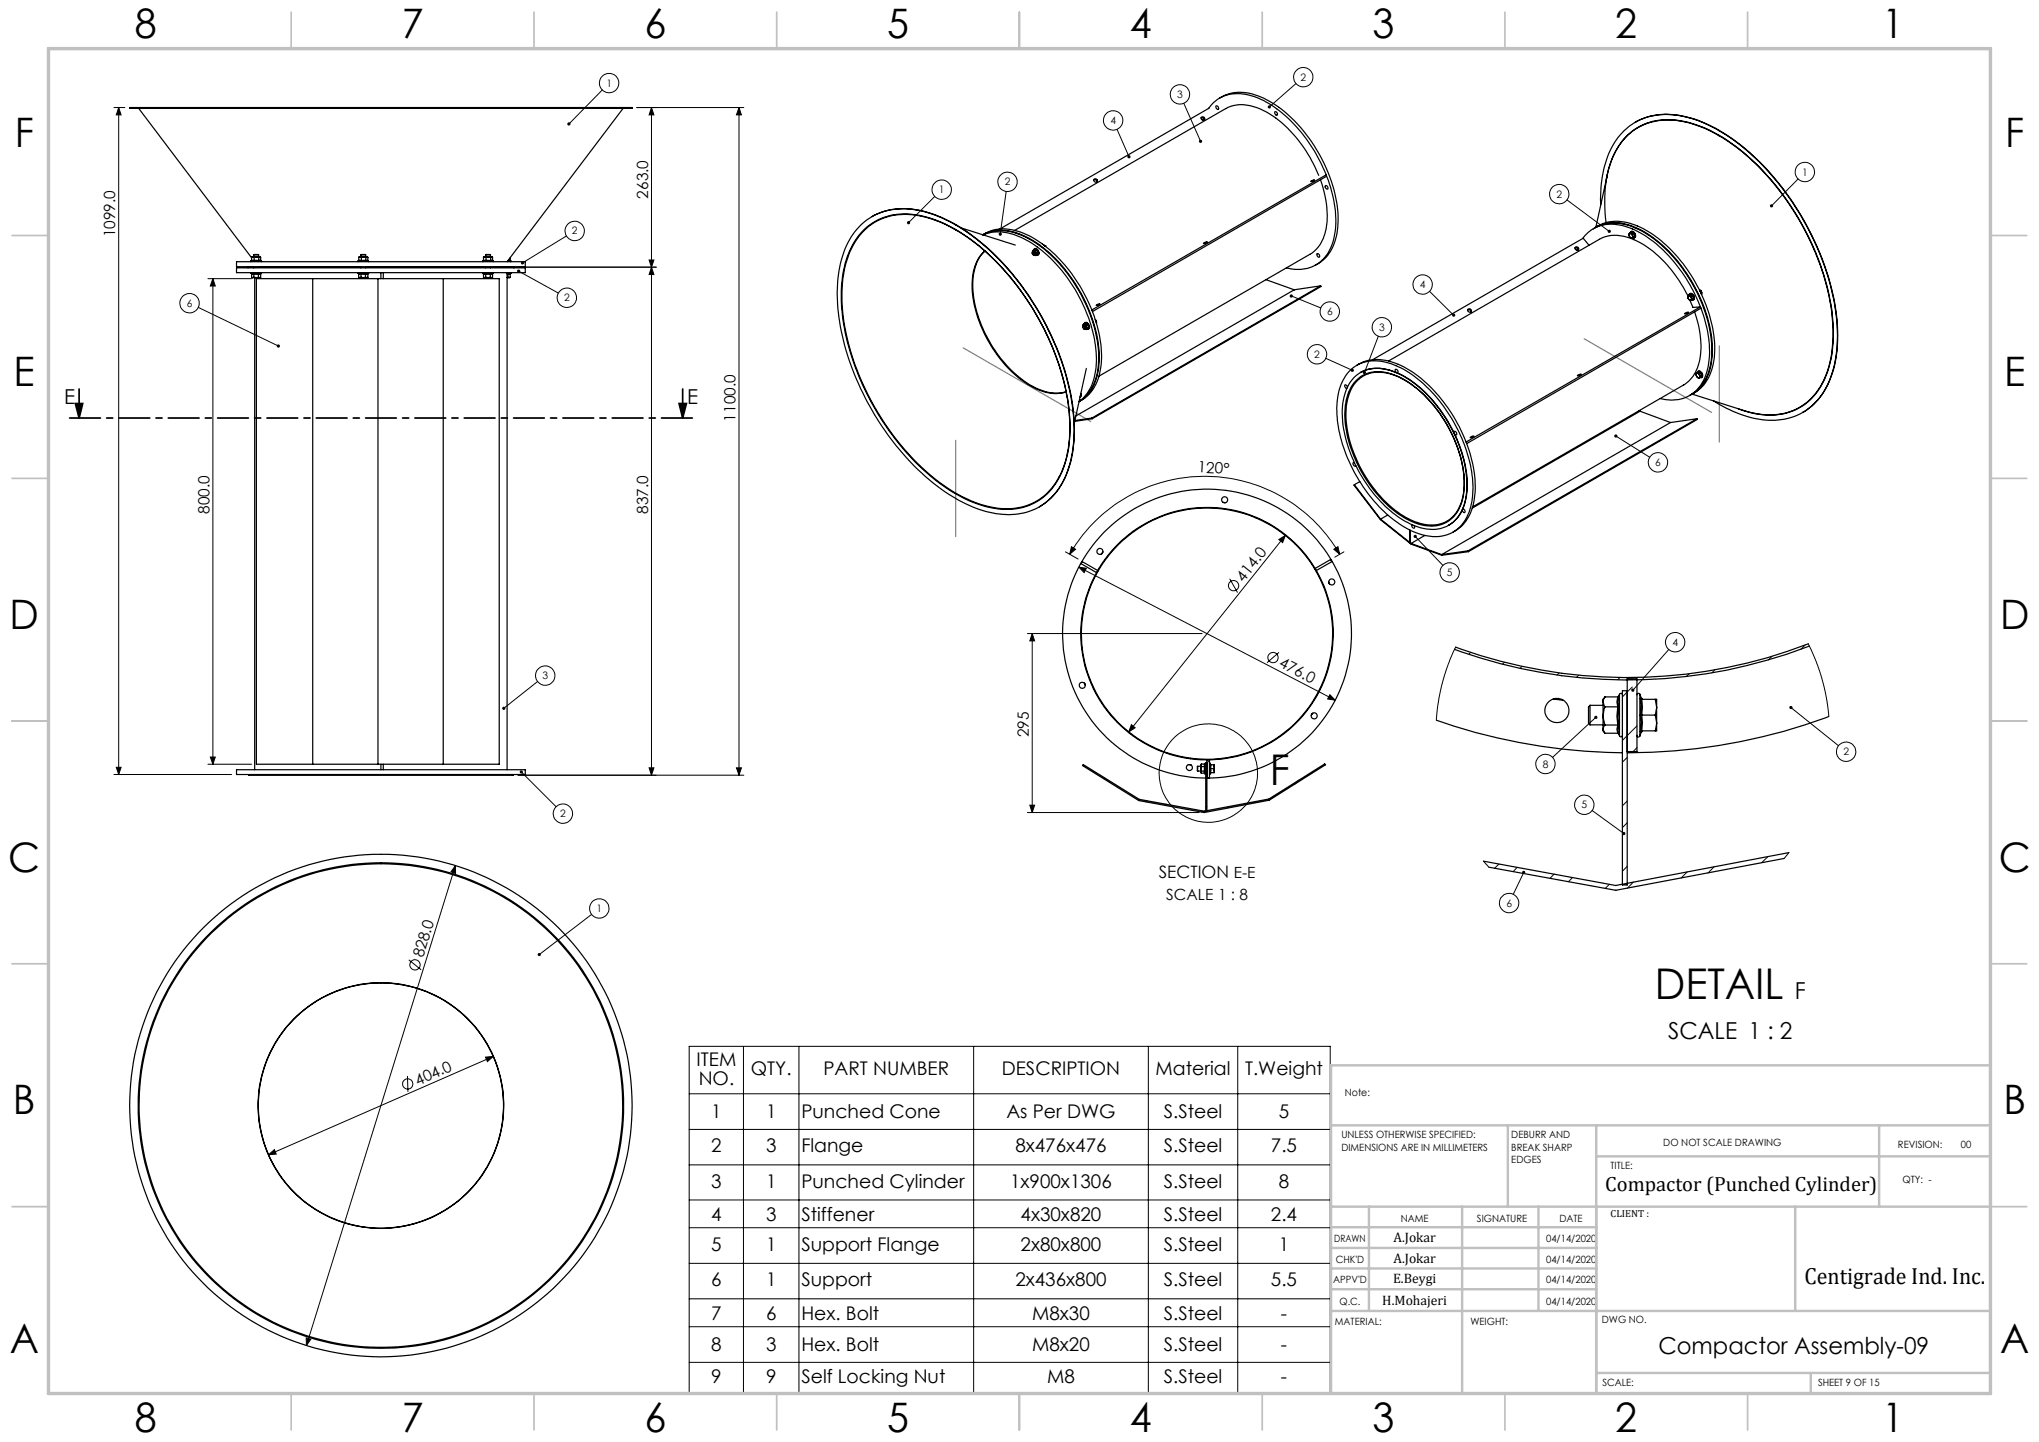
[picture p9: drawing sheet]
<svg xmlns="http://www.w3.org/2000/svg" width="420mm" height="297mm" viewBox="0 0 420 297" stroke-linecap="round" stroke-linejoin="round" font-family="sans-serif">
<g fill="none" stroke="#000" stroke-width=".21">
<path d="M124.1 18.5l-6.9 7M266.9 17.2l-5.4 4.8M23.5 22.2h2.2M24.4 22.2l.5 1.5h-.9zM24.4 22.2v137.3M131.2 22.2h22M134.2 22.2l.5 1.5h-1zM134.2 22.2v137.5M152.2 22.2l.5 1.5h-1zM152.2 22.2v137.5M207.3 39.4l-1.3 8.8M230.1 26.6l2.5 5.7"/>
<path d="M243.8 21.3l3.5 7.8M370.4 36.9l-5.5 5.5M42.8 57.4h9M43.9 57.4l.4 1.5h-1zM43.9 57.4v100M106.8 55h28.4M106.8 55.8l8.2 4.6M116.7 48.6l-9.1 5.5M133.7 53.5h1l-.5 1.5zM134.2 55l.5 1.5h-1zM192.5 40.5l-5.4 5.4M322.8 41.2l8.7 6.5"/>
<path d="M40.9 63.3l16.4 8M266 61l6.1 2.4M273.1 73.8l5.5 2.5M283.9 69.2l-2.8 7.5M294.5 60l4.9 4.9M332.8 89.8l7 4.4M219.5 113.7l2.6 1.4M220.3 114.2a32.1 32.1 0 0 1 55.6 0M220.7 112.6l.8 .5-1.2 1.1zM222.2 116.8l52.8 27.4M222.2 116.8l1.6 .2-.5 .9zM242 105.4l-.2 .1"/>
<path d="M247.3 104.5l-.1 .2M253.3 119.2l1.6 2.9M255.4 105.4l-.1 .1M258.8 106.6l-.1 .1M263.4 111.1l1.4-.8-.6 1.5zM264.8 110.3l-32.3 40.4M266.8 112h.1M270.8 117h-.1M272.4 119.9l-.1 .1M274.7 113.1l.9-.5 .3 1.6zM276.8 113.7l-1.8 1.1M291.5 110.5l5.7 5.9"/>
<path d="M211.6 130.5h36M212.6 130.5l.5 1.5h-1zM212.6 130.5v36.9M222.8 129.1l-.1 .1M223.6 137.2l-.1 .1M223.7 123.7l-.2 .2M263.5 134.4l-2.5 2.1M274.4 126.9l-.2 .1M274.6 131.1l-.1 .2M299.8 133.3l-1.6 3.7-1.2 4.1-.8 4.2-.3 3M302.9 134.4l-.4 .4M309.9 136.4l-.4 .4"/>
<path d="M313.5 137.3l-.4 .4M321.2 138.6l-.5 .4M325.2 139.1l-.5 .4M333.7 139.5l-.5 .5M343.7 133.8l-7.4 8.4M347.9 138.8l-.6 .5M353.2 138l-.6 .6M365 135.2l-.8 .7M371.8 132.9l-.9 .8M372.5 132.6l1.7 3.9 1.1 3.4 .9 3.9 .5 3.8M23.5 159.5h24.2M24 158h.9l-.5 1.5z"/>
<path d="M42.8 157.4h9M43.3 155.9h1l-.4 1.5zM106.7 159.7h46.5M107.4 159l7.1 7.2M110.7 140.4l-6.9 5.5M133.7 158.1h1l-.5 1.6zM151.7 158.1h1l-.5 1.6zM224.8 140.5l-.1 .1M228.1 146.2l-.1 .1M230.2 148.6l-.1 .1M233 149.3l.8 .6-1.3 .8zM235.2 152.6l-.1 .1"/>
<path d="M238.1 154.2h-.1M245.1 156.1l-.1 .1M249.1 156.6l-.7 .8M249.4 156.4l-.2 .1M262.2 152.5l-.4 .4M271 143.7l-.3 .3M273.9 143.1l1.1 1.1-1.5-.2zM328.7 147.7l-8.9 8.3M335.2 156l-1 1M336.2 141.5l-2 2M337.2 149.5l-3 3M337.2 154l-.8 .8"/>
<path d="M368.9 145.7l9.8 7.9M93.8 178.3v1.6l-.9-.3zM93.8 178.3l-30.7 98.8M211.6 167.4h35.4M212.1 165.8h1l-.5 1.6zM227.6 160.2l-.2 .2M230.3 162l-.1 .1M236.3 165l-.2 .2M240.1 165.6l-.2 .2M247.7 167l-.2 .2M248.6 166.1l-.2 .3M253.1 166.1l-.3 .3"/>
<path d="M267.5 160.7l-.8 .8M305.6 177.4l1.1 1.2M308.8 178l-.9 .8M312.5 178.6l-.8 .9M313.9 179.7l-2.2 4.5M327.9 166.9l6.6 4.8M335.2 165l-1 1M335.2 178.4l-1 1.1M335.2 169.5l-1 1M347.5 179.6l-1.2 1.2M353.1 178.5l-1.3 1.3M364.1 176.5l-1.2 1.2"/>
<path d="M368.5 175.6l-1 1.2M84.2 197.7l2.5 2M121.8 188.3l-10.7 8.3M320.1 180.1l-.8 .8M323.9 180.7l-.8 .9M331.5 182.1l-.8 .9M336.4 181.7l-1.2 1.2M100 217.7l1.6-.1-1.2 1zM101.6 217.6l-46.3 20.2M142 215.5h132v71.6h-132zM153.1 215.5v71.6M164.6 215.5v71.6"/>
<path d="M200.6 215.5v71.6M236.5 215.5v71.6M255 215.5v71.6M55.3 237.8l1.2-1 .4 .9zM83.9 221.6l.1 3.3M142 232.6h132M142 239.9h132M142 225.3h132M142 247.2h132M142 252.9h132M63.1 275.6l.9 .2-.9 1.3zM142 260.2h132"/>
<path d="M142 267.5h132M142 273.3h132M142 280.6h132"/>
<circle cx="125.5" cy="17.1" r="1.99"/>
<circle cx="243.1" cy="19.4" r="1.99"/>
<circle cx="268.5" cy="15.9" r="2"/>
<circle cx="194" cy="39.1" r="2"/>
<circle cx="207.5" cy="37.4" r="2"/>
<circle cx="229.3" cy="24.8" r="1.99"/>
<circle cx="321.2" cy="40" r="2"/>
<circle cx="371.8" cy="35.4" r="1.99"/>
<circle cx="118.4" cy="47.6" r="2"/>
<circle cx="293" cy="58.6" r="1.99"/>
<circle cx="39" cy="62.5" r="1.99"/>
<circle cx="116.8" cy="61.3" r="2"/>
<circle cx="271.3" cy="73" r="2"/>
<circle cx="273.9" cy="64.2" r="2"/>
<circle cx="284.7" cy="67.4" r="2"/>
<circle cx="341.5" cy="95.2" r="2"/>
<circle cx="298.6" cy="117.9" r="1.99"/>
<circle cx="112.3" cy="139.2" r="2"/>
<circle cx="254.1" cy="120.6" r="1.06"/>
<circle cx="262.2" cy="135.4" r="1.06"/>
<circle cx="345" cy="132.3" r="2"/>
<circle cx="248.9" cy="159.2" r="10.1"/>
<circle cx="318.3" cy="157.4" r="2"/>
<circle cx="380.3" cy="154.8" r="2"/>
<circle cx="116" cy="167.6" r="2"/>
<circle cx="326.3" cy="165.8" r="2"/>
<circle cx="85.5" cy="198.7" r="1.05"/>
<circle cx="123.4" cy="187.1" r="1.99"/>
<circle cx="310.9" cy="186" r="2"/>
<circle cx="84" cy="223.2" r="1.06"/>
</g>
<path d="M15.5 83.1h1.5l-.7 3zM16.3 80.1v6M139.9 83.1h1.5l-.8 3zM140.6 80.1v6" fill="none" stroke="#000" stroke-width=".35"/>
<path d="M142.6 86.1h-128.3" fill="none" stroke="#000" stroke-width=".35" stroke-dasharray="6.3 1.3 1.3 1.3"/>
<g fill="none" stroke="#c0c0c0" stroke-width=".35">
<path d="M60 2.5v7.5M110 2.5v7.5M160 2.5v7.5M210 2.5v7.5M260 2.5v7.5M310 2.5v7.5M360 2.5v7.5M2.5 48.5h7.5M410 48.5h7.5M2.5 98.5h7.5M410 98.5h7.5M2.5 148.5h7.5"/>
<path d="M410 148.5h7.5M2.5 198.5h7.5M410 198.5h7.5M2.5 248.5h7.5M410 248.5h7.5M60 287v7.5M110 287v7.5M160 287v7.5M210 287v7.5M260 287v7.5M310 287v7.5M360 287v7.5"/>
</g>
<g fill="none" stroke="#c0c0c0" stroke-width=".5">
<path d="M410 219.4h-135.8v67.4M274.2 231.8h135.8M310.6 231.8v16.7M328.8 231.8v55.2M328.8 238.2h81.2M387.1 231.8v16.7M274.2 248.5h135.8M274.2 257h54.6M274.2 252.8h54.6M282 248.5v21.5M301.2 248.5v38.3M316.9 248.5v21.5"/>
<path d="M369.8 248.5v21.5M274.2 265.5h54.6M274.2 261.3h54.6M274.2 270h135.8M328.8 282.8h81.2M373 282.8v4.2"/>
</g>
<path d="M10 10h400v277h-400z" fill="none" stroke="#c0c0c0" stroke-width=".7"/>
<path d="M198.4 71.6l26.3 15.2M326.3 69.8l26.3 15.1M354.2 71.2v19.8M196.9 90.7v19.8" fill="none" stroke="#808080" stroke-width=".25"/>
<g fill="#000">
<path d="M117 25.3l-.2 .2 .1 .3 .3-.3-.3 .3a.34 .34 0 0 0 .5 0 .34 .34 0 0 0 0-.5 .34 .34 0 0 0-.4 0zM107.4 53.9v.4l.2-.2-.2 .2a.34 .34 0 0 0 .4 .1 .34 .34 0 0 0 .1-.5 .34 .34 0 0 0-.5 0zM106.6 55.6l.2 .2-.3-.1a.35 .35 0 0 0 .4 .4 .35 .35 0 0 0 .3-.5 .35 .35 0 0 0-.6 0zM57.1 71a.34 .34 0 0 0 0 .5 .34 .34 0 0 0 .5-.1l-.3-.1 .3 .1 .1-.1a.35 .35 0 0 0-.2-.3 .35 .35 0 0 0-.4 0zM103.5 145.7v.4l.3-.2-.3 .2a.33 .33 0 0 0 .5 .1 .33 .33 0 0 0 0-.5 .33 .33 0 0 0-.5 0zM107.1 158.7a.34 .34 0 0 0 0 .6 .34 .34 0 0 0 .6-.2 .34 .34 0 0 0-.5-.4l.2 .3zM110.8 196.4v.4l.3-.2-.3 .2a.34 .34 0 0 0 .5 .1 .34 .34 0 0 0 0-.5 .34 .34 0 0 0-.5 0zM368.7 145.4l.2 .3-.2-.2a.34 .34 0 0 0 .2 .5 .34 .34 0 0 0 .4-.4 .34 .34 0 0 0-.5-.2zM336.1 142v.4l.2-.2-.2 .2a.33 .33 0 0 0 .5-.1 .33 .33 0 0 0-.1-.4 .33 .33 0 0 0-.4 .1zM334.2 171.4v.2a.34 .34 0 0 0 .1 .4 .34 .34 0 0 0 .5-.1l-.3-.2 .3 .1a.34 .34 0 0 0-.2-.4 .34 .34 0 0 0-.4 0zM313.5 179.5a.34 .34 0 0 0 .2 .5 .34 .34 0 0 0 .4-.2 .34 .34 0 0 0-.1-.4l-.1 .3 .1-.3zM328.5 147.5a.33 .33 0 0 0 0 .5 .33 .33 0 0 0 .4 0 .33 .33 0 0 0 .1-.5l-.3 .2 .3-.2z"/>
<path d="M134.2 55l.5 1.5h-1zM133.7 158.1h1l-.5 1.6z"/>
<path d="M187 45.6l-.2 .2 .1 .3 .2-.2-.2 .2a.33 .33 0 0 0 .4 0 .33 .33 0 0 0 .1-.4 .33 .33 0 0 0-.4-.1zM261.2 21.8l-.1 .2 .1 .3 .3-.3-.3 .3a.33 .33 0 0 0 .5 0 .33 .33 0 0 0 0-.5 .33 .33 0 0 0-.5 0zM247.1 28.9h-.1a.35 .35 0 0 0 .1 .4 .35 .35 0 0 0 .3 .1l-.1-.3 .1 .3 .1-.1a.34 .34 0 0 0 0-.4 .34 .34 0 0 0-.4 0zM232.4 32a.34 .34 0 0 0-.2 .5 .34 .34 0 0 0 .5 .1l-.1-.3 .1 .3 .1-.1a.33 .33 0 0 0 0-.4 .33 .33 0 0 0-.4-.1zM265.7 60.8l.3 .2-.3-.1a.33 .33 0 0 0 .3 .4 .33 .33 0 0 0 .3-.5 .33 .33 0 0 0-.6 0zM205.8 48a.35 .35 0 0 0-.1 .3 .35 .35 0 0 0 .3 .3v-.4v.4a.34 .34 0 0 0 .3-.5 .34 .34 0 0 0-.5-.1zM364.7 42.1l-.1 .2 .1 .3 .2-.2-.2 .2a.34 .34 0 0 0 .4 0 .34 .34 0 0 0 .1-.4 .34 .34 0 0 0-.5-.1zM280.8 76.5a.33 .33 0 0 0 .1 .5l.2-.3-.2 .3a.34 .34 0 0 0 .5-.3 .34 .34 0 0 0-.6-.2zM278.3 76l-.1 .2a.33 .33 0 0 0 .3 .4 .33 .33 0 0 0 .4-.2l-.3-.1 .3 .1-.1-.4-.2-.1zM299.2 64.7v.5h.4l-.2-.3 .2 .3a.34 .34 0 0 0 .1-.5 .34 .34 0 0 0-.5 0zM331.2 47.4v.2a.33 .33 0 0 0 .1 .4 .33 .33 0 0 0 .5-.2l-.3-.1 .3 .1v-.1a.35 .35 0 0 0-.2-.4 .35 .35 0 0 0-.4 .1zM332.6 89.6l.2 .2-.2-.2a.34 .34 0 0 0 .3 .5 .34 .34 0 0 0 .3-.5 .34 .34 0 0 0-.6 0zM291.3 110.2a.33 .33 0 0 0 .2 .6 .33 .33 0 0 0 .4-.4 .33 .33 0 0 0-.5-.2l.1 .3z"/>
<path d="M139.9 83.1h1.5l-.8 3zM15.5 83.1h1.5l-.7 3z"/>
<path d="M222.2 116.8l1.1 1.1 .5-.9zM273.9 143.1l-.4 .9 1.5 .2z"/>
<path d="M274.7 113.1l.9-.5 .3 1.6zM220.7 112.6l.8 .5-1.2 1.1z"/>
<path d="M151.7 158.1h1l-.5 1.6zM152.2 22.2l.5 1.5h-1zM24 158h.9l-.5 1.5zM24.4 22.2l.5 1.5h-.9zM133.7 53.5h1l-.5 1.5zM134.2 22.2l.5 1.5h-1zM43.3 155.9h1l-.4 1.5zM43.9 57.4l.4 1.5h-1zM212.1 165.8h1l-.5 1.6zM212.6 130.5l.5 1.5h-1z"/>
<path d="M233 149.3l-.5 1.4 1.3-.8zM263.4 111.1l.8 .7 .6-1.5z"/>
<path d="M55.3 237.8l1.6-.1-.4-.9zM100 217.7l.4 .9 1.2-1z"/>
<path d="M63.1 275.6v1.5l.9-1.3zM93.8 178.3l-.9 1.3 .9 .3z"/>
</g>
<g fill="none" stroke="#000" stroke-width=".25">
<path d="M26.7 22.2h103.5v.1h-103.5zM28.5 22.3h.1M28.6 22.3h99.7M28.6 22.3l23.2 30.8M128.3 22.3l-23.8 31.6M128.4 22.3h-.1M225.3 37a.44 .44 0 0 1 .7 .5M247.4 24.3a.44 .44 0 0 1 .6 .4M247.9 24.4l-.1 .4M248.9 22.4a7.7 7.7 0 0 1 9.2-2.6 24.3 24.3 0 0 1 11.7 9.9 28.1 28.1 0 0 1 5.3 17.4 9 9 0 0 1-4.6 7.7 8 8 0 0 1-5.5 .4M249 22.3l-43 24.9M250.5 21.8a.4 .4 0 0 1 .4 .2 .4 .4 0 0 1-.1 .5l-.3-.3z"/>
<path d="M251.2 20.2a8.7 8.7 0 0 1 8.5-.2 27.5 27.5 0 0 1 12.9 13.4 23.6 23.6 0 0 1 2.6 15.6 8.2 8.2 0 0 1-4.2 5.6M262.6 23.1a.39 .39 0 0 1 .5 .1 .39 .39 0 0 1-.1 .5l-.4-.3zM270 37.4l.8-.3-.4 .2zM271.6 36.1a26.6 26.6 0 0 0-10.9-13.1 9.1 9.1 0 0 0-7.8-.9l-43.9 25.3M272 37a18.2 18.2 0 0 1 .7 11.6 6.6 6.6 0 0 1-2.9 3.8l-43.4 25.1M273 38.3a.41 .41 0 0 1 .5 .2 .41 .41 0 0 1-.1 .5l-.4-.3zM273.2 36l-48.3 27.8M273.3 36.3l-48.3 27.9M330.9 37a14.6 14.6 0 0 1 6.8-10.9 14.7 14.7 0 0 1 12.2-.2 39.2 39.2 0 0 1 16.2 12.7 52.5 52.5 0 0 1 11.5 28.5 21.2 21.2 0 0 1-3.6 14 12.5 12.5 0 0 1-13 4l-2.9-.9M331.1 35.9l-2.4 10.9a9.1 9.1 0 0 1 8.7 .3 27.8 27.8 0 0 1 12 12.6 25.2 25.2 0 0 1 3.1 15.2 8.5 8.5 0 0 1-4 6.3l10.7 3.4a13.6 13.6 0 0 0 12.7-1.5 15.7 15.7 0 0 0 5.5-11.3 42.3 42.3 0 0 0-4.7-22.4 50.3 50.3 0 0 0-17.9-21.1 19.7 19.7 0 0 0-13.9-3.3 12.7 12.7 0 0 0-9.5 9.8 29.8 29.8 0 0 0-.6 11.1M336.8 25.2a14.4 14.4 0 0 1 11.7-.8 37.3 37.3 0 0 1 16.6 11.8 55.5 55.5 0 0 1 13.4 30.4 23 23 0 0 1-3.2 14.7 12 12 0 0 1-4 3.6M48.7 53.9h59.5v1h-59.5z"/>
<path d="M48.7 55.2h59.5v1h-59.5zM51.7 53.8v.1M51.7 53.8h2.1M51.7 56.3h2.1M51.7 56.3h.1M51.7 56.2v.1M51.8 53.7h.6M51.8 56.3h.5M51.8 56.3v.1M51.8 53.7l-.1 .1M51.8 53.7h.1M51.8 56.4h.5"/>
<path d="M51.8 57.1l.3 .1M51.8 53v.7M51.8 54.9v.1M51.8 56.4v.7M52.1 57.2h.7M52.1 52.9l.3 .1M52.1 52.9h.7M52.1 52.9l-.3 .1M52.2 52.5h1.1M52.2 55h-1.1v.2M52.2 52.5v.4M52.2 54.9v.3"/>
<path d="M52.3 56.3h1M52.3 56.4h.9M52.3 56.3v.1M52.3 57.1l.5 .1M52.3 56.4v.7M52.3 57.1l-.2 .1M52.4 53.7h.9M52.4 53.7h.1M52.4 53v.7M52.5 57.2v101.3M52.8 57.2h.7M52.8 57.4h50v100h-50z"/>
<path d="M52.8 52.9l-.4 .1M52.8 52.9l.5 .1M52.8 52.9h.7M53.2 56.4h.5M53.2 57.1l-.4 .1M53.2 57.1l.3 .1M53.2 56.4v.7M53.3 56.3h.5M53.3 56.3l-.1 .1M53.3 54.9v.1h21M53.3 52.5v.4M53.3 53.7h.1"/>
<path d="M53.3 53.7h.4M53.3 53v.7M53.5 52.9l-.2 .1M53.5 52.9l.2 .1v.7M53.5 52.9l.2 .1M53.7 53.7h.1M53.7 57.1l-.2 .1M53.7 53.7l.1 .1M53.7 56.4v.7M53.8 56.3l-.1 .1M53.8 56.2v.1M53.8 53.8v.1"/>
<path d="M53.8 56.3h.1M64.4 57.4v100M73.8 53.8v.1M73.8 56.2v.1M73.8 53.8h2.1M73.8 56.3h2.1M73.8 56.3h.1M73.8 53.7h.6M73.8 56.3h.5M73.8 56.3l.1 .1M73.8 53.7v.1M73.9 56.4h.5"/>
<path d="M73.9 57.1l.2 .1M73.9 56.4v.7M73.9 53.7h-.1M73.9 53.7h.5M73.9 53v.7M74.1 57.2h.7M74.2 52.9l-.3 .1M74.2 52.9l.2 .1M74.2 52.9h.7M74.3 56.3h1M74.3 56.3l.1 .1M74.3 52.5h1"/>
<path d="M74.3 52.5v.4M74.3 54.9v.3M74.4 56.4h.9M74.4 57.1l.4 .1M74.4 56.4v.7M74.4 57.1l-.3 .1M74.4 53.7h1M74.4 53.7h.1M74.4 53v.7M74.8 57.2h.7M74.9 52.9l-.5 .1M74.9 52.9l.5 .1"/>
<path d="M74.9 52.9h.7M75.3 57.1l.2 .1M75.3 56.4h.5M75.3 57.1l-.5 .1M75.3 56.4v.7M75.3 56.3h.5M75.3 56.3v.1M75.3 55h24.7M75.3 52.5v.4M75.3 54.9v.3M75.4 53.7h.1M75.4 53.7h.4"/>
<path d="M75.4 53v.7M75.6 52.9l-.2 .1M75.6 52.9l.2 .1v.7M75.6 52.9l.1 .1M75.8 53.7h.1M75.8 57.1l-.3 .1M75.8 53.7l.1 .1M75.8 56.4v.7M75.8 56.3v.1M75.9 53.8v.1M75.9 56.2v.1M75.9 56.3h-.1"/>
<path d="M77.9 57.4v100M78.5 56.2v1.2M79 56.2v1.2M91.3 57.4v100M99.4 53.8l.1 .1M99.4 53.8h2.2M99.4 56.3h2.2M99.4 56.3h.1M99.5 56.2l-.1 .1M99.5 56.3h.5M99.5 56.3l.1 .1M99.6 53.7h.5"/>
<path d="M99.6 53.7l-.2 .1M99.6 53.7h.1M99.6 56.4h.4M99.6 57.1l.2 .1M99.6 53v.7M99.6 56.4v.7M99.8 57.2h.7M99.9 52.9l.2 .1M99.9 52.9h.7M99.9 52.9l-.3 .1M100 56.3h1M100 56.3v.1"/>
<path d="M100 52.5h1M100 52.5v.4M100 54.9v.3M100 56.4h1M100 57.1l.5 .1M100 57.1l-.2 .1M100 56.4v.7M100.1 53.7h1M100.1 53.7h.1M100.1 53v.7M100.5 57.2h.7M100.6 52.9l-.5 .1"/>
<path d="M100.6 52.9l.5 .1M100.6 52.9h.6M101 56.3h.5M101 56.3v.1M101 57.1l.2 .1M101 56.4h.5M101 57.1l-.5 .1M101 56.4v.7M101 55h4.8v.2M101 52.5v.4M101 54.9v.3M101.1 53.7h.1"/>
<path d="M101.1 53.7h.4M101.1 53.7l.5 .1M101.1 53v.7M101.2 52.9l-.1 .1M101.2 52.9l.3 .1v.7M101.2 52.9l.2 .1M101.5 53.7h.1M101.5 57.1l-.3 .1M101.5 56.4v.7M101.5 56.3v.1M101.6 56.2v.1M101.6 53.8v.1"/>
<path d="M101.6 56.3h-.1M104.5 56.3h.7M104.5 56.2v102.3M104.6 53.8h.6M104.6 53.7h.1M104.6 56.3h.5M104.6 56.3v.1M104.6 56.4h.5M104.6 57.1l-.1 .1h.3M104.6 57.1l.2 .1M104.6 56.4v.7M104.6 56.3l-.1 .1h.1"/>
<path d="M104.7 53.7h.1M104.7 53.7h.4M104.7 53.6v.1M105.1 53.7h.1M105.1 57.1l-.3 .1M105.1 53.7l.1 .1M105.1 53.1v.6M105.1 54.9v.1M105.1 56.4v.7M105.1 56.3v.1M105.2 56.2v.1M105.2 53.8v.1"/>
<path d="M105.2 56.3h-.1M177.3 46.4a12.9 12.9 0 0 1 11.9-3.1 31.9 31.9 0 0 1 15.3 8.9 55.9 55.9 0 0 1 16.6 33 24.1 24.1 0 0 1-2.8 15.1 12.6 12.6 0 0 1-13.8 5.4 30.6 30.6 0 0 1-14.6-8.3 55.9 55.9 0 0 1-17.3-33.6 24.3 24.3 0 0 1 2.8-15.1zM178.1 47.2a12.8 12.8 0 0 1 12.5-2.5 34.3 34.3 0 0 1 15.7 10.4 53.2 53.2 0 0 1 14 30.6 21.4 21.4 0 0 1-3.5 14.8 12.4 12.4 0 0 1-13.1 4 32 32 0 0 1-15.1-9.2 54.7 54.7 0 0 1-15.1-30.3 24.1 24.1 0 0 1 2.4-15.1l1-1.4zM179.6 44.6a15.1 15.1 0 0 1 13.1-.3 41.1 41.1 0 0 1 17 13.6 54.9 54.9 0 0 1 11.5 28.1 23.2 23.2 0 0 1-3.1 14.7 13.1 13.1 0 0 1-4 3.7M198 47l11.1 3.5M202.5 48.4a9 9 0 0 1 8.5 .2 27.5 27.5 0 0 1 12.1 12.5 24.7 24.7 0 0 1 3 15.8 8.5 8.5 0 0 1-3.8 5.8 9.3 9.3 0 0 0 4-8 29.2 29.2 0 0 0-6.2-18 22.4 22.4 0 0 0-11.9-9 8.2 8.2 0 0 0-5.7 .7zM202.5 48.4a9.5 9.5 0 0 1 8.5 .8 30 30 0 0 1 13.5 17.1 19.6 19.6 0 0 1 .4 13 8.5 8.5 0 0 1-2.6 3.4M202.5 48.3a8.7 8.7 0 0 1 8.4-.2 27.7 27.7 0 0 1 12.6 12.8 25.2 25.2 0 0 1 3.2 15.2 8.4 8.4 0 0 1-4.4 6.6M202.8 51.7a9.1 9.1 0 0 0-2.6 7.2 26.4 26.4 0 0 0 12.2 20.7 8.8 8.8 0 0 0 7.2 1.1 10 10 0 0 1-8.7-2.2 26.8 26.8 0 0 1-10.5-19.9 9.3 9.3 0 0 1 2.5-6.9M212.6 52.1a.22 .22 0 0 1 .3-.2 .22 .22 0 0 1 .1 .3l.1 .3h-.3M212.6 52.1h.1M212.7 52l.2 .1a.18 .18 0 0 1 .1 .2 .18 .18 0 0 1-.2 .1z"/>
<path d="M212.7 51.9l.3-.1 .2 .2 .1 .3-.3 .2M212.7 51.7v.3zM212.9 51.5l.1 .1M212.9 51.5l-.2 .2M213.1 52.6h.1M213 51.3v.1a.54 .54 0 0 1 .6-.2 .54 .54 0 0 1 .4 .6 .43 .43 0 0 1 0 .5 .43 .43 0 0 1-.4 .2 .41 .41 0 0 0 .4-.2 .41 .41 0 0 0-.1-.5 .61 .61 0 0 0-.9-.5zM213 51.6l-.3 .1M213 51.6l.4 .4M213 51.6l.3 .1M213.1 52.6h.3M213.1 51.3l.5 .2M213.1 51.3l-.2 .2"/>
<path d="M213.2 51.3l.4 .2M213.2 51.3h-.1M213.2 51.3l-.1 .1M213.3 51.7l.1 .3M213.4 52l.1 .3M213.4 52v.5M213.4 52.5l-.3 .1M213.4 52.5v.1M213.5 52.3l-.1 .2M213.6 51.5l.3 .6M213.6 51.5l-.3 .2M213.6 51.5h.1"/>
<path d="M213.7 52.5h.1M213.7 52.5l-.3 .1M213.9 52.1h.1M213.9 52.1l-.2 .4M213.9 52.1l-.4 .2M215 50.5l.3 .2M215.3 50.7h.1M247.9 50.1l.8-.3-.7 .4zM260.8 57.6l5.8 2.1M266.6 59.7l-44.9 26M271.3 52.3a.38 .38 0 0 1 .5 .2 .38 .38 0 0 1-.2 .5l-.3-.3zM272 58.9l-47.1 27.2"/>
<path d="M272 58.9l.1 .1-47.1 27.3M272 58.9l-5.4 .8M324.4 51a.46 .46 0 0 1 .7 .5M324.9 51.1l-.1 .4M326 49.1a7.6 7.6 0 0 1 9.2-2.3 23.9 23.9 0 0 1 11.3 9.3 29.1 29.1 0 0 1 5.6 17.4 9.2 9.2 0 0 1-4.3 8.1 8.2 8.2 0 0 1-5.9 .5M327.3 50.5l-1.2-1.4-43.3 25M328.2 47.1a9 9 0 0 1 9.1 .1 27.8 27.8 0 0 1 12 12.6 24.6 24.6 0 0 1 2.9 15.7 8.1 8.1 0 0 1-4.2 6M328.8 46.8a8.8 8.8 0 0 1 8.5-.2 27.9 27.9 0 0 1 12.9 13.5 24.3 24.3 0 0 1 2.6 15.1 8.3 8.3 0 0 1-4.2 5.9M329.7 42.3a21.9 21.9 0 0 1 3.6-14 12.6 12.6 0 0 1 13.1-4.4 30.4 30.4 0 0 1 14.7 8.2 55.9 55.9 0 0 1 17.2 33.7 24.3 24.3 0 0 1-2.7 15.1 12.6 12.6 0 0 1-13.8 5.4 26.2 26.2 0 0 1-8.8-3.7M335.6 48.6l.3 .4M335.6 48.2v.4M335.7 48l.2 .1"/>
<path d="M335.7 48l-.1 .2M335.8 47.9a.45 .45 0 0 1 .6-.2 .45 .45 0 0 1 .3 .4l.1 .1a.42 .42 0 0 1 .1 .5 .42 .42 0 0 1-.5 .3 .48 .48 0 0 0 .6-.4 .48 .48 0 0 0-.2-.5l-.1-.1a.45 .45 0 0 0-.4-.4 .45 .45 0 0 0-.5 .3M335.9 49h.4M335.9 48.1l-.3 .1M335.9 48.1l.4 .4M335.9 49l.3 .1M335.9 48.1l.3 .1M336.1 47.8l.4 .2M336.1 47.8l-.4 .2M336.1 47.7l.4 .3M336.1 47.7v.1M336.1 47.7l-.1 .1"/>
<path d="M336.2 48.2l.1 .3M336.3 48.5v.5M336.3 48.5l.1 .3M336.3 49l-.1 .1M336.4 48.8l-.1 .2M336.5 48l.2 .6M336.5 48.9h.1M336.5 48l-.3 .2M336.5 48.9l-.3 .2M336.5 48l.3 .6M336.5 48h.1M336.7 48.6l-.2 .3"/>
<path d="M336.7 48.6h.1M336.7 48.6l-.3 .2M336.8 48.6l-.3 .3M350.1 59.8l.1 .1M350.1 59.8l.3 .2v.4M350.2 59.8h.1M350.2 59.8l.2 .4M350.2 59.9l.2 .3M350.2 59.8l.3 .4M350.2 59.9v.1M223 67.3a.18 .18 0 0 1 .2-.2 .18 .18 0 0 1 .2 .2 .21 .21 0 0 1 .1 .3 .21 .21 0 0 1-.2 .1h-.1M223.1 67v.2"/>
<path d="M223.1 67.2l.2-.2 .3 .2 .1 .3-.3 .2M223.1 67.2l.1 .1a.24 .24 0 0 1 .2 .2 .24 .24 0 0 1-.1 .2h-.1a.28 .28 0 0 1-.2-.2 .28 .28 0 0 1 .1-.3zM223.2 66.7l.2 .2M223.2 66.7l-.1 .3M223.4 66.9l.3 .1M223.4 66.9l-.3 .1M223.4 66.9l.4 .4M223.4 67.7l.1 .1M223.4 66.5a.79 .79 0 0 1 .9 .3 .79 .79 0 0 1-.1 .9h-.2a.52 .52 0 0 0 .4-.4 .52 .52 0 0 0-.3-.6 .4 .4 0 0 0-.3-.2 .4 .4 0 0 0-.4 .2zM223.5 67.8l.3 .1M223.6 66.6l.4 .2M223.6 66.6l-.4 .1"/>
<path d="M223.6 66.5l.4 .2M223.6 66.5v.1M223.7 67l.1 .3M223.8 67.3v.4M223.8 67.3l.1 .2M223.8 75.9l-2.5 11.4M223.8 67.7l-.3 .1M223.8 67.7v.2M223.9 67.5l-.1 .2M224 66.8l.3 .5M224 66.8l-.3 .2M224 66.7l.3 .6"/>
<path d="M224 66.7v.1M224.1 67.7h.1M224.1 67.7l-.3 .2M224.3 67.3l-.2 .4M224.3 67.3h.1M224.3 67.3l-.4 .2M225.6 65.8l.1 .1M225.7 65.9l.2 .6M225.7 65.9h-.1M225.8 62.9l.8-.3zM225.9 66.5h-.1M277.6 79.7h-.1a.32 .32 0 0 0-.2-.5 .32 .32 0 0 0-.4 .3 .32 .32 0 0 0 .2 .4l.3 .1"/>
<path d="M277.7 76.7a7.8 7.8 0 0 1 8.8-1.8 25.4 25.4 0 0 1 12.5 11.3 27.7 27.7 0 0 1 4.3 16 8.8 8.8 0 0 1-4.6 7.7 10.4 10.4 0 0 1-9.4-1.3 31.3 31.3 0 0 1-13.6-20.6 14.8 14.8 0 0 1 1.5-10.6zM279 77.7a7.4 7.4 0 0 1 8.1-1.1 23.9 23.9 0 0 1 11.4 10.8 23.7 23.7 0 0 1 3.4 15.1 7.2 7.2 0 0 1-6 6.5 13.9 13.9 0 0 1-10-4.2 28.6 28.6 0 0 1-9.4-20.2 10.3 10.3 0 0 1 2.5-6.9zM279.4 78.3a7 7 0 0 1 7.9-1 23.5 23.5 0 0 1 11.4 11.3 21.9 21.9 0 0 1 2.6 14.1 6.7 6.7 0 0 1-6.4 5.7 15.2 15.2 0 0 1-10.3-5.5 27.3 27.3 0 0 1-7.6-17.7 9.9 9.9 0 0 1 2.4-6.9zM279.5 75.2a8.8 8.8 0 0 1 8.5-.2 27.8 27.8 0 0 1 12.9 13.6 24.2 24.2 0 0 1 2.6 15.1 8.3 8.3 0 0 1-4.2 5.9M280.2 76.7a7.9 7.9 0 0 1 7.5 .1 24.8 24.8 0 0 1 11.2 11.2 23.1 23.1 0 0 1 3.1 14.5 7.7 7.7 0 0 1-3.6 5.7M281.8 77a9.8 9.8 0 0 1 8.3 1.7 26.9 26.9 0 0 1 11.5 21.4 8.2 8.2 0 0 1-3.8 7.4 8.4 8.4 0 0 1-7.8-.7 25.9 25.9 0 0 1-11.2-13.8 17.4 17.4 0 0 1-.7-12.2 6.3 6.3 0 0 1 3.8-3.8M287.6 76.7h-.1a.29 .29 0 0 1-.2-.4 .29 .29 0 0 1 .5-.2 .41 .41 0 0 1 0 .7M302.3 63.8a.46 .46 0 0 1 .7 .5M324.9 77.3l.8-.3-.3 .3zM347 64.6l.8-.3-.6 .3zM347.7 61.4l.4 .4M347.7 61v.4"/>
<path d="M347.7 61a24.3 24.3 0 0 0-11.2-11.6 7.7 7.7 0 0 0-7-.1l-43.5 25.1M347.8 60.8l.3 .1M347.8 60.8l-.1 .2M348.1 60.9l.3 .4M348.1 60.9l-.4 .1M348.1 61.8l.2 .1M348.1 60.9l.2 .1M348.1 61.8l.6 1.5 1.5-.1M348.1 60.4a.82 .82 0 0 1 .8 .5 .82 .82 0 0 1-.1 .9h-.2a.54 .54 0 0 0 .4-.5 .54 .54 0 0 0-.3-.5 .41 .41 0 0 0-.3-.3 .41 .41 0 0 0-.5 .2zM348.2 60.6l.4 .2M348.2 60.5l.5 .3M348.2 60.5v.1"/>
<path d="M348.2 60.6l-.4 .2M348.3 61l.1 .3M348.4 61.3v.5M348.4 61.8h-.3M348.4 61.8l-.1 .1M348.4 61.3l.1 .3M348.5 61.6l-.1 .2M348.5 61.8h.1M348.6 60.8l.2 .6M348.6 61.7h.1M348.6 60.8l-.3 .2M348.6 61.7l-.3 .2"/>
<path d="M348.7 60.8l.2 .6M348.7 60.8h-.1M348.8 61.4l-.2 .3M348.8 61.4l-.3 .2M348.9 61.4l-.2 .3M348.9 61.4h-.1M349.1 64.2a17.8 17.8 0 0 1 .5 11.6 6.9 6.9 0 0 1-2.8 3.5l-43.4 25.1M349.4 76.9v.5M349.4 77.4l.3 .4M349.6 76.8l.1 .1M349.6 76.8l-.2 .1M349.7 76.7a.45 .45 0 0 1 .5-.2 .45 .45 0 0 1 .3 .4 .44 .44 0 0 1 .2 .5 .44 .44 0 0 1-.4 .3 .54 .54 0 0 0 .5-.4 .54 .54 0 0 0-.3-.6 .44 .44 0 0 0-.4-.3 .44 .44 0 0 0-.5 .3"/>
<path d="M349.7 76.9h-.3M349.7 76.9l.4 .4M349.7 76.9l.3 .1M349.7 77.8l.3 .1M349.9 76.6l.4 .2M349.9 76.6l-.3 .2M349.9 76.5l.5 .3M349.9 76.5v.1M349.9 76.5l-.1 .1M350 77l.1 .3M350.1 77.3v.4M350.1 77.7l-.4 .1"/>
<path d="M350.1 77.3l.1 .3M350.1 77.7l-.1 .2M350.2 77.6l-.1 .1M350.2 63.2l-48.2 27.8M350.2 63.2l.1 .3-48.2 27.9M350.3 76.8l.3 .6M350.3 77.7h.1M350.3 76.8l-.3 .2M350.3 77.7l-.3 .2M350.4 60.2v.3M350.4 76.8l.2 .6M350.4 76.8h-.1"/>
<path d="M350.4 60.3h.1M350.4 60.5h.1M350.5 60.2h.1M350.6 77.4h.1M350.6 77.4l-.3 .3M350.6 77.4l-.4 .2M350.6 77.4l-.2 .3M220.3 87a20.4 20.4 0 0 1-3.3 13.1 12.1 12.1 0 0 1-12.9 4.3 31 31 0 0 1-15.1-8.9 53.8 53.8 0 0 1-15.5-31.9 22.3 22.3 0 0 1 2.8-14 12.2 12.2 0 0 1 13.7-5 31.6 31.6 0 0 1 15 9.1 53.9 53.9 0 0 1 15.2 30.9l.1 2.5M222.6 81.3h.1M222.6 81.2l-.1 .5M222.6 81l.1 .5-.2 .3M224.9 86.1l-3.5 .5"/>
<path d="M224.9 86.1l.1 .2M225 86.3l-3.6 .5M279 95.3a.37 .37 0 0 0-.3 .4 .37 .37 0 0 0 .5 .3l.1-.1M279 99.8l-.1 .1 5.4 7.1 6.4 5.1 6.3 2.3 5.5-.8M279 99.8l5.4 7.1M280.1 99.2l-1.1 .6M299.5 89.1v-.2a.41 .41 0 0 1 .5 .2 .41 .41 0 0 1-.1 .5l-.3-.2M302.9 90.1l.7-.3-.5 .3zM337.6 84.6l.2 .1M337.8 84.7l-34.6 20M337.8 84.7l6.3 2.3M344.1 87l-47.1 27.2"/>
<path d="M349.5 86.3l.1 .1-47.1 27.2M349.5 86.3l-47.1 27.1M349.5 86.3l-5.4 .7M222.9 115.7l3.3 1.8-.3 .5-3.2-1.9zM227.2 113.7l-.4 .4M251.9 103.5h.5M270.8 117.1l3.3-1.9 .3 .5-3.3 1.8zM273.7 119.8l.2 .5M284.4 106.9l6.3 5M285.9 106.1l-1.5 .8M290.4 109.1v2.7h.1v-2.6M290.7 111.9l6.3 2.3"/>
<path d="M290.9 108.1l-.1 .3a.28 .28 0 0 0 .3 .4 .28 .28 0 0 0 .3-.3l-.1-.3M293.5 110.3l-2.8 1.6M301.3 104.8l.3 .2a.27 .27 0 0 1 .2 .4 .27 .27 0 0 1-.4 .1l-.2-.4M302.4 113.4l-5.4 .8M302.4 113.4l.1 .2M372.5 132.6a103.2 103.2 0 0 1-72.7 .7M372.7 133.1a103.9 103.9 0 0 1-73.1 .6M48.7 158.5h59.5v1h-59.5zM51.2 159.5v.2h54.5v-.2M78.5 157.4v1.1M79 157.4v1.1M223.1 157.5l11.6 7.1 13.3 2.5 13.4-2.5 11.5-7.3 .1 .2-11.6 7.3-13.4 2.6-13.4-2.5-11.6-7.2z"/>
<path d="M223.3 140.7l.3 .5M244.8 157.5h.5M246.7 157.8v1M246.7 157.8h.7M246.7 158.8h.7M247.4 157.6l.1 .3M247.4 157.6v.8M247.4 158.4l.1 .4M247.4 158.4v.6M247.4 159l.1 .2h.6M247.4 159v.2M247.5 157.4l-.1 .2"/>
<path d="M247.5 157.9l-.1 .5M247.5 158.8l-.1 .2M247.5 158.8h.6M247.5 157.4h.6M247.5 157.9h.6M248.1 158.8l.1 .1M248.1 157.9v.9M248.1 157.4v.5M248.1 159.2l.1 .1M248.1 158.8v.4M248.2 157.9v1M248.2 157.3v.6"/>
<path d="M248.2 157.9h-.1M248.2 157.3l-.1 .1M248.2 158.9v.5M248.2 157.3v.1M248.2 157.3h.2M248.2 157.3v2.1M248.2 157.3h.1M248.4 159.3l-.2 .1M248.6 157.1h-.2v10h.2v-10.6h.5v3.7h-.5M249.1 159.4h.2M249.3 157.2l-.2 .1M249.3 157.2l.1 .3"/>
<path d="M249.3 157.2v2.2M249.3 157.5v.8M249.3 158.3v.9M249.3 157.5h.1M249.3 158.3h.1M249.3 159.2h.1M249.3 158.3v.8M249.3 159.1v.1M249.3 159.2v.2M249.3 158.3h.7M249.3 157.5h.7M249.3 159.1h.7"/>
<path d="M249.4 159.1l-.1 .1M250 157.5l.1 .4M250 158.3l.1 .4M250.1 157.9l-.1 .4M250.1 158.7l-.1 .4M250.1 157.9v.8M270.4 146.9l-.3 .4M295.9 148.3a119.3 119.3 0 0 0 38.3 6.7M319.9 144l2.2 .2M327.5 145.3l-.3 .3v2.6a.95 .95 0 0 0 .3 1.1M327.5 145.3v4M327.5 145.3h2.7"/>
<path d="M327.5 149.3h2.7M330.2 144.6l.4 1M330.2 144.6v2.9M330.2 147.5l.4 1.8M330.2 147.5v2.7M330.2 150.2l.4 .8h2.6M330.2 150.2v.3l.3 .4M330.6 143.5l-.4 1.1M330.6 145.6l-.4 1.9M330.6 149.3l-.4 .9M330.6 143.5l-.4 .5v.6M330.6 143.5h2.6"/>
<path d="M330.6 145.6h2.6M330.6 149.3h2.6M333.2 149.3l.3 .1M333.2 145.6l-.1 1.9 .1 1.8M333.2 143.5l-.1 1.1 .1 1M333.2 151l.3 .2M333.2 149.3l-.1 .9 .1 .8M333.5 145.5l-.2 2.4 .2 1.5M333.5 143.3l-.2 1.4 .2 .8M333.5 145.5l-.3 .1M333.5 143.3l-.3 .2M333.5 149.4a2.24 2.24 0 0 0 .1 2.1"/>
<path d="M333.5 143.3l-.1 .2M333.6 143a.31 .31 0 0 1 .3-.2 .31 .31 0 0 1 .3 .3M333.6 143v8.5M333.6 143l-.1 .4M334.2 151.4a.31 .31 0 0 1-.3 .4 .31 .31 0 0 1-.3-.3M335.2 142.3h-1v40h1v-42.5h2v15h-2M337.2 151.5a.31 .31 0 0 0 .2 .3 .31 .31 0 0 0 .4-.2M337.8 143a.31 .31 0 0 0-.4-.2 .31 .31 0 0 0-.2 .3M337.8 143l.3 .9 .2 .1M337.8 143v8.6M337.9 143.9l.2 1.2-.2 2.2M337.9 147.3l.2 1.3-.2 2.1"/>
<path d="M337.9 143.9l.3 .1M337.9 147.3h.3M337.9 150.7h.2M337.9 143.9h.2M338.1 150.7h.1M338.1 143.9h.1M338.2 144l.1 1.6-.1 1.7M338.2 147.3l.1 1.6-.1 1.6M338.2 150.5l-.3 .2M338.2 147.3h2.8M338.2 144h2.8M338.2 150.5h2.8"/>
<path d="M338.3 150.5l-.2 .2-.3 .9M341 144h.2v1.7M341 144l.2 1.7M341 147.3l.2 1.6M341.2 145.7l-.2 1.6M341.2 148.9l-.2 1.6M341.2 145.7v3.2M341.2 148.9v1.6h-.2M376.7 147.6a118.1 118.1 0 0 1-41.5 7.4M248.4 160.3a29.7 29.7 0 0 1-26-43.8 29.7 29.7 0 0 1 50.8-2.8 29.7 29.7 0 0 1-21 46.4l-3.6 .2M367.5 176.8l-34.7 6.6-26.1-4.8M368.5 175.6l-35.7 6.8-27.2-5"/>
<circle cx="225.7" cy="37.2" r=".38"/>
<circle cx="247.7" cy="24.4" r=".38"/>
<circle cx="324.9" cy="51.2" r=".38"/>
<circle cx="302.8" cy="64" r=".38"/>
<circle cx="226.5" cy="113.6" r=".62"/>
<circle cx="252.3" cy="102.9" r=".61"/>
<circle cx="274.3" cy="119.9" r=".62"/>
<circle cx="248.6" cy="130.5" r="25.9"/>
<circle cx="248.6" cy="130.5" r="26"/>
<circle cx="222.9" cy="141.1" r=".63"/>
<circle cx="245" cy="158.1" r=".62"/>
<circle cx="270.7" cy="147.4" r=".62"/>
<circle cx="320.7" cy="146.3" r="2.5"/>
<circle cx="78.4" cy="227.7" r="49.8"/>
<circle cx="78.5" cy="227.7" r="50"/>
<circle cx="78.5" cy="227.7" r="51.7"/>
<circle cx="78.5" cy="227.7" r="25.3"/>
</g>
<g font-size="8.7">
<text x="261.6" y="161.6">F</text>
<text x="340.9" y="205.8">DETAIL</text>
</g>
<g font-size="8.4">
<text x="27.7" y="7.9">8</text>
<text x="82.7" y="7.9">7</text>
<text x="132.7" y="7.9">6</text>
<text x="182.7" y="7.9">5</text>
<text x="232.7" y="7.9">4</text>
<text x="282.7" y="7.9">3</text>
<text x="332.7" y="7.9">2</text>
<text x="387.7" y="7.9">1</text>
<text x="3" y="30.3">F</text>
<text x="413" y="30.3">F</text>
<text x="2.8" y="79.5">E</text>
<text x="412.8" y="79.5">E</text>
<text x="2" y="129.5">D</text>
<text x="412" y="129.5">D</text>
<text x="1.7" y="179.5">C</text>
<text x="411.7" y="179.5">C</text>
<text x="2.7" y="229.5">B</text>
<text x="412.7" y="229.5">B</text>
<text x="2" y="278.8">A</text>
<text x="412" y="278.8">A</text>
<text x="27.7" y="294.9">8</text>
<text x="82.7" y="294.9">7</text>
<text x="132.7" y="294.9">6</text>
<text x="182.7" y="294.9">5</text>
<text x="232.7" y="294.9">4</text>
<text x="282.7" y="294.9">3</text>
<text x="332.7" y="294.9">2</text>
<text x="387.7" y="294.9">1</text>
</g>
<g font-size="4.8">
<text x="369.7" y="205.8">F</text>
<text x="343.6" y="214">SCALE 1 : 2</text>
<text x="371.7" y="264.5">Centigrade Ind. Inc.</text>
<text x="341.6" y="278.8">Compactor Assembly-09</text>
</g>
<g font-size="4.2">
<text x="13.2" y="83.3">E</text>
<text x="141.5" y="83.3">E</text>
<text x="330.7" y="245.3">Compactor (Punched Cylinder)</text>
</g>
<g font-size="3.9">
<text x="143.5" y="219.5">ITEM</text>
<text x="154.7" y="221.4">QTY.</text>
<text x="169.6" y="221.4">PART NUMBER</text>
<text x="206.4" y="221.4">DESCRIPTION</text>
<text x="238" y="221.4">Material</text>
<text x="256.5" y="221.4">T.Weight</text>
<text x="143.9" y="223.4">NO.</text>
<text x="146.5" y="230.4">1</text>
<text x="157.8" y="230.4">1</text>
<text x="165.1" y="230.4">Punched Cone</text>
<text x="207.3" y="230.4">As Per DWG</text>
<text x="239.7" y="230.4">S.Steel</text>
<text x="263.4" y="230.4">5</text>
<text x="146.5" y="237.3">2</text>
<text x="157.8" y="237.3">3</text>
<text x="165.1" y="237.3">Flange</text>
<text x="209.2" y="237.3">8x476x476</text>
<text x="239.7" y="237.3">S.Steel</text>
<text x="261.8" y="237.3">7.5</text>
<text x="146.5" y="244.6">3</text>
<text x="157.8" y="244.6">1</text>
<text x="165.1" y="244.6">Punched Cylinder</text>
<text x="208.1" y="244.6">1x900x1306</text>
<text x="239.7" y="244.6">S.Steel</text>
<text x="263.4" y="244.6">8</text>
<text x="146.5" y="251.4">4</text>
<text x="157.8" y="251.4">3</text>
<text x="165.1" y="251.4">Stiffener</text>
<text x="210.2" y="251.4">4x30x820</text>
<text x="239.7" y="251.4">S.Steel</text>
<text x="261.8" y="251.4">2.4</text>
<text x="146.5" y="257.6">5</text>
<text x="157.8" y="257.6">1</text>
<text x="165.1" y="257.6">Support Flange</text>
<text x="210.2" y="257.6">2x80x800</text>
<text x="239.7" y="257.6">S.Steel</text>
<text x="263.4" y="257.6">1</text>
<text x="146.5" y="264.9">6</text>
<text x="157.8" y="264.9">1</text>
<text x="165.1" y="264.9">Support</text>
<text x="209.2" y="264.9">2x436x800</text>
<text x="239.7" y="264.9">S.Steel</text>
<text x="261.8" y="264.9">5.5</text>
<text x="146.5" y="271.8">7</text>
<text x="157.8" y="271.8">6</text>
<text x="165.1" y="271.8">Hex. Bolt</text>
<text x="212.6" y="271.8">M8x30</text>
<text x="239.7" y="271.8">S.Steel</text>
<text x="263.8" y="271.8">-</text>
<text x="146.5" y="278.3">8</text>
<text x="157.8" y="278.3">3</text>
<text x="165.1" y="278.3">Hex. Bolt</text>
<text x="212.6" y="278.3">M8x20</text>
<text x="239.7" y="278.3">S.Steel</text>
<text x="263.8" y="278.3">-</text>
<text x="146.5" y="284.9">9</text>
<text x="157.8" y="284.9">9</text>
<text x="165.1" y="284.9">Self Locking Nut</text>
<text x="215.7" y="284.9">M8</text>
<text x="239.7" y="284.9">S.Steel</text>
<text x="263.8" y="284.9">-</text>
</g>
<text font-size="3.5" x="238.7" y="180.9">SECTION E-E</text>
<g font-size="3.2">
<text x="133.5" y="40.9" transform="rotate(-90 133.5 40.9)">263.0</text>
<text x="23.8" y="48.8" transform="rotate(-90 23.8 48.8)">1099.0</text>
<text x="151.5" y="86.8" transform="rotate(-90 151.5 86.8)">1100.0</text>
<text x="246.7" y="97.2" transform="rotate(3 246.7 97.2)">120°</text>
<text x="43.1" y="105.8" transform="rotate(-90 43.1 105.8)">800.0</text>
<text x="133.5" y="105.8" transform="rotate(-90 133.5 105.8)">837.0</text>
<text x="256.1" y="120" transform="rotate(-51 256.1 120)">414.0</text>
<text x="263.2" y="137.3" transform="rotate(27 263.2 137.3)">476.0</text>
<text x="211.9" y="151.9" transform="rotate(-90 211.9 151.9)">295</text>
<text x="240.2" y="185.4">SCALE 1 : 8</text>
<text x="87.1" y="197.4" transform="rotate(-73 87.1 197.4)">828.0</text>
<text x="86.1" y="223.6" transform="rotate(-24 86.1 223.6)">404.0</text>
</g>
<g font-size="2.8">
<text x="287" y="255.9">A.Jokar</text>
<text x="287" y="260.1">A.Jokar</text>
<text x="284.7" y="268.7">H.Mohajeri</text>
<text x="286.9" y="264.2">E.Beygi</text>
</g>
<g font-size="2.1">
<text x="124.9" y="17.8">1</text>
<text x="267.9" y="16.6">2</text>
<text x="242.5" y="20.2">3</text>
<text x="228.7" y="25.5">4</text>
<text x="193.4" y="39.8">1</text>
<text x="207" y="38.2">2</text>
<text x="320.6" y="40.7">2</text>
<text x="371.2" y="36.1">1</text>
<text x="117.8" y="48.3">2</text>
<text x="292.5" y="59.3">4</text>
<text x="38.5" y="63.2">6</text>
<text x="116.2" y="62.1">2</text>
<text x="273.3" y="64.9">6</text>
<text x="284.1" y="68.1">3</text>
<text x="270.7" y="73.7">2</text>
<text x="340.9" y="96">6</text>
<text x="298" y="118.6">5</text>
<text x="344.5" y="133">4</text>
<text x="111.7" y="139.9">3</text>
<text x="379.7" y="155.6">2</text>
<text x="317.8" y="158.1">8</text>
<text x="325.8" y="166.5">5</text>
<text x="115.4" y="168.3">2</text>
<text x="122.9" y="187.8">1</text>
<text x="310.3" y="186.7">6</text>
<text x="277" y="225.8">Note:</text>
<text x="276.3" y="234.5">UNLESS OTHERWISE SPECIFIED:</text>
<text x="276.3" y="237">DIMENSIONS ARE IN MILLIMETERS</text>
<text x="311.3" y="234.5">DEBURR AND</text>
<text x="311.3" y="237">BREAK SHARP</text>
<text x="311.3" y="239.5">EDGES</text>
<text x="342.6" y="235.9">DO NOT SCALE DRAWING</text>
<text x="391" y="236.5">REVISION:</text>
<text x="403.9" y="236.5">00</text>
<text x="331.8" y="240.8">TITLE:</text>
<text x="391.9" y="243.6">QTY: -</text>
<text x="288.5" y="251.7">NAME</text>
<text x="304.2" y="251.7">SIGNATURE</text>
<text x="321.2" y="251.7">DATE</text>
<text x="331.8" y="250.7">CLIENT :</text>
<text x="274.8" y="255.8">DRAWN</text>
<text x="318.5" y="255.8">04/14/2020</text>
<text x="275.1" y="260.1">CHK'D</text>
<text x="318.5" y="260">04/14/2020</text>
<text x="274.6" y="264.2">APPV'D</text>
<text x="275.9" y="268.7">Q.C.</text>
<text x="318.5" y="264.2">04/14/2020</text>
<text x="318.5" y="268.7">04/14/2020</text>
<text x="275" y="273">MATERIAL:</text>
<text x="302.9" y="273">WEIGHT:</text>
<text x="330" y="272.5">DWG NO.</text>
<text x="330.1" y="285.6">SCALE:</text>
<text x="374.5" y="285.6">SHEET 9 OF 15</text>
</g>
</svg>
